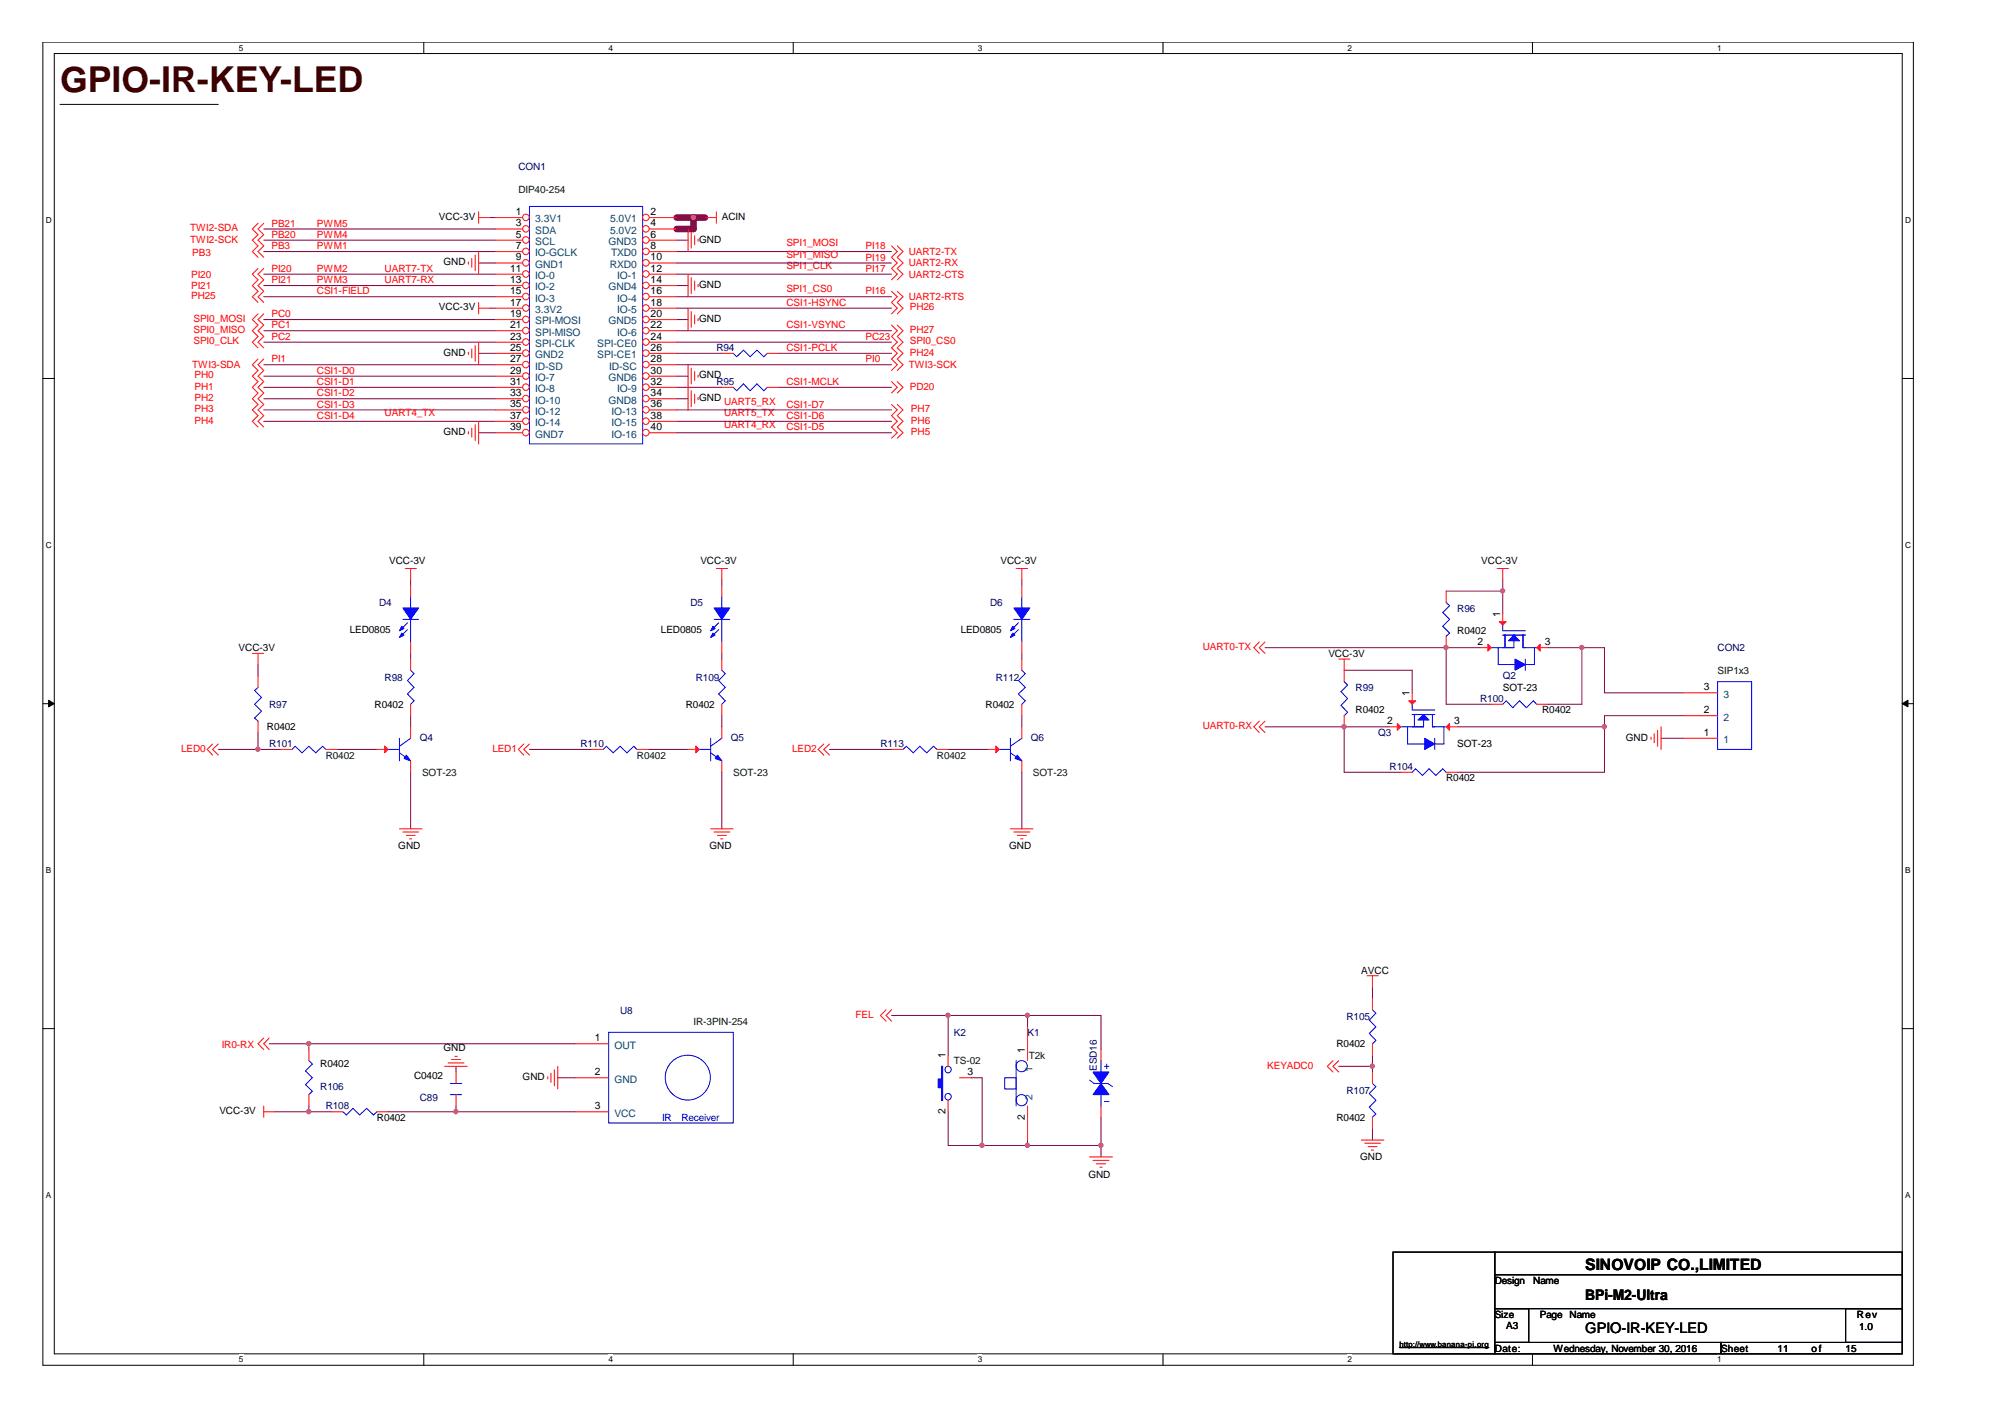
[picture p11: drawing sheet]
<svg xmlns="http://www.w3.org/2000/svg" width="297mm" height="210mm" viewBox="0 0 297 210" stroke-linecap="round" stroke-linejoin="round" font-family="sans-serif">
<path d="M6.3 6.2h277.2v196h-277.2zM8 7.9h273.8v192.6h-273.8z" fill="none" stroke="#000" stroke-width=".15"/>
<g fill="#fff">
<path d="M35.4 6.4h.6v1.4h-.6z"/>
<path d="M35.4 200.7h.6v1.4h-.6z"/>
</g>
<path d="M62.8 6.2v1.7M62.8 200.5v1.7" fill="none" stroke="#000" stroke-width=".15"/>
<g fill="#fff">
<path d="M90.1 6.4h.7v1.4h-.7z"/>
<path d="M90.1 200.7h.7v1.4h-.7z"/>
</g>
<path d="M117.5 6.2v1.7M117.5 200.5v1.7" fill="none" stroke="#000" stroke-width=".15"/>
<g fill="#fff">
<path d="M144.9 6.4h.6v1.4h-.6z"/>
<path d="M144.9 200.7h.6v1.4h-.6z"/>
</g>
<path d="M172.3 6.2v1.7M172.3 200.5v1.7" fill="none" stroke="#000" stroke-width=".15"/>
<g fill="#fff">
<path d="M199.6 6.4h.7v1.4h-.7z"/>
<path d="M199.6 200.7h.7v1.4h-.7z"/>
</g>
<path d="M227 6.2v1.7M227 200.5v1.7" fill="none" stroke="#000" stroke-width=".15"/>
<g fill="#fff">
<path d="M254.4 6.4h.6v1.4h-.6z"/>
<path d="M254.4 200.7h.6v1.4h-.6z"/>
<path d="M6.8 31.9h.8v1.4h-.8z"/>
<path d="M282.2 31.9h.9v1.4h-.9z"/>
<path d="M6.8 80.1h.8v1.4h-.8z"/>
<path d="M282.2 80.1h.9v1.4h-.9z"/>
</g>
<path d="M6.3 56.1h1.7M281.8 56.1h1.7" fill="none" stroke="#000" stroke-width=".15"/>
<g fill="#fff">
<path d="M6.8 128.2h.7v1.4h-.7z"/>
<path d="M282.2 128.2h.8v1.4h-.8z"/>
</g>
<path d="M6.3 104.2h1.7M281.8 104.2h1.7" fill="none" stroke="#000" stroke-width=".15"/>
<g fill="#000" stroke="#000" stroke-width=".15">
<path d="M7.2 103.7l.8 .5-.8 .5z" fill-rule="evenodd"/>
<path d="M281.8 104.2l.9-.5v1z" fill-rule="evenodd"/>
</g>
<g fill="#fff">
<path d="M6.8 176.4h.7v1.4h-.7z"/>
<path d="M282.2 176.4h.8v1.4h-.8z"/>
</g>
<path d="M8.9 15.5h23.4M6.3 152.4h1.7M281.8 152.4h1.7M206.4 185.5h15v15h-15zM221.4 185.5h60.4v3.3h-60.4zM221.4 188.8h60.4v5.1h-60.4zM221.4 193.9h5.1v5h-5.1zM221.4 198.9h33.6v1.6h-33.6zM255 198.9h26.8v1.6h-26.8zM273.4 193.9h8.4v5h-8.4z" fill="none" stroke="#000" stroke-width=".15"/>
<g fill="none" stroke="#800040" stroke-width=".15">
<path d="M39.1 35.6h34.3M39.1 33.9h34.3M39.1 37.3h34.3M70.9 39h2.5M72.6 32.2h.8M100.2 39h31.9M100.2 35.6h1.7M100.2 37.3h31.9M39.1 59.1h34.3M39.1 55.7h34.3M39.1 47.3h34.3M39.1 42.3h34.3"/>
<path d="M39.1 49h34.3M39.1 50.7h34.3M39.1 44h34.3M39.1 40.6h34.3M39.1 57.4h34.3M39.1 54h34.3M70.9 52.3h2.5M72.6 45.6h.8M100.2 45.6h31.9M100.2 52.3h6.7M100.2 59.1h1.7M100.2 55.7h1.7"/>
<path d="M100.2 47.3h1.7M100.2 42.3h1.7M100.2 49h31.9M100.2 50.7h31.9M100.2 44h31.9M100.2 40.6h31.9M100.2 57.4h6.7M100.2 54h31.9M115.3 52.3h16.8M115.3 57.4h16.8M39.1 60.7h34.3M39.1 62.4h34.3"/>
<path d="M70.9 64.1h2.5M100.2 64.1h31.9M100.2 60.7h31.9M100.2 62.4h31.9M38.2 98.4v1.7M60.8 85.9v.8M60.8 96.8v.8M106.9 85.9v.8M106.9 96.8v.8M151.4 85.9v.8M151.4 96.8v.8M187.4 95.9h31.9"/>
<path d="M199.1 99.3h10.1v3.3M214.2 95.9v8.4h6.7M214.2 87.6h8.4M222.6 85.9v5M229.3 95.9h8.4v6.7h11.7M234.4 95.9v8.4h-5.1M32.3 111h9.3M38.2 108.5v2.5M50 111h5.8M60.8 106v1.7M60.8 114.4v8.4M78.4 111h9.3"/>
<path d="M96.1 111h5.8M106.9 106v1.7M106.9 114.4v8.4M122.9 111h9.2M140.5 111h5.8M151.4 106v1.7M151.4 114.4v8.4M187.4 107.7h18.5M199.1 107.7v6.7h8.4M215.9 107.7h21.8M246.1 109.4h3.3M249.4 106h-11.7v8.4h-21.8"/>
<path d="M39.9 154.6h45.3M45.8 154.6v.9M67.6 158v.8M82.6 159.7h2.6M132.1 150.4h31v5.1M140.5 150.4v5.9M143.8 159.7h1.7v10M152.2 150.4v1.7M198.3 158h5M203.3 146.2v1.7M203.3 156.3v2.5M40.7 164.7h8.4"/>
<path d="M45.8 163.8v.9M57.5 164.7h27.7M67.6 163.8v.9M140.5 164.7v5h22.6M152.2 168.9v.8M163.1 165.5v5.9M203.3 167.2v1.7"/>
</g>
<g fill="#f0f" stroke="#f0f" stroke-width=".15">
<circle cx="38.2" cy="111" r=".32"/>
<circle cx="45.7" cy="154.6" r=".32"/>
<circle cx="45.7" cy="164.7" r=".32"/>
<circle cx="67.5" cy="164.7" r=".32"/>
<circle cx="234.3" cy="95.9" r=".32"/>
<circle cx="214.2" cy="95.9" r=".32"/>
<circle cx="237.7" cy="107.6" r=".32"/>
<circle cx="199.1" cy="107.6" r=".32"/>
<circle cx="222.6" cy="87.5" r=".32"/>
<circle cx="163.1" cy="169.7" r=".32"/>
<circle cx="152.2" cy="150.4" r=".32"/>
<circle cx="140.4" cy="150.4" r=".32"/>
<circle cx="152.2" cy="169.7" r=".32"/>
<circle cx="145.5" cy="169.7" r=".32"/>
<circle cx="102.7" cy="32.2" r=".32"/>
<circle cx="203.3" cy="157.9" r=".32"/>
</g>
<path d="M100.2 32.2h4.2M102.7 32.2v1.7h-2.5" fill="none" stroke="#800040" stroke-width=".97"/>
<g fill="none" stroke="#f00" stroke-width=".15">
<path d="M38.2 33.1l-.8 .8 .8 .9-.8 .8 .8 .8-.8 .9 .8 .8M38.2 39.8l-.8 .8 .8 .9-.8 .8 .8 .9-.8 .8 .8 .8M39.1 33.1l-.9 .8 .9 .9-.9 .8 .9 .8-.9 .9 .9 .8M39.1 39.8l-.9 .8 .9 .9-.9 .8 .9 .9-.9 .8 .9 .8M69.4 38.8v.3M69.9 38.3v1.3M70.4 37.8v2.3M70.9 31.4v1.7M70.9 37.3v3.3M70.9 32.2h1.7M101.9 33.9v3.4M102.4 34.4v2.4"/>
<path d="M102.9 34.9v1.4M103.4 35.4v.3M104.4 32.2h1.7M106.1 31.4v1.7M132.1 36.4l.8 .9-.8 .8 .8 .9-.8 .8 .8 .8-.8 .9M132.9 36.4l.9 .9-.9 .8 .9 .9-.9 .8 .9 .8-.9 .9M38.2 46.5l-.8 .8 .8 .8-.8 .9 .8 .8-.8 .9 .8 .8M38.2 53.2l-.8 .8 .8 .9-.8 .8 .8 .8-.8 .9 .8 .8-.8 .9 .8 .8-.8 .8 .8 .9-.8 .8 .8 .9M39.1 46.5l-.9 .8 .9 .8-.9 .9 .9 .8-.9 .9 .9 .8M39.1 53.2l-.9 .8 .9 .9-.9 .8 .9 .8-.9 .9 .9 .8-.9 .9 .9 .8-.9 .8 .9 .9-.9 .8 .9 .9M69.4 52.2v.3M69.9 51.7v1.3"/>
<path d="M70.4 51.2v2.3M70.9 44.8v1.7M70.9 50.7v3.3M70.9 45.6h1.7M101.9 40.6v3.4M101.9 45.6v3.4M101.9 54v6.7M102.4 41.1v2.4M102.4 46.2v2.3M102.4 54.5v2.4M102.4 57.9v2.4M102.9 41.6v1.4"/>
<path d="M102.9 46.7v1.3M102.9 55v1.4M102.9 58.4v1.3M103.4 42.1v.4M103.4 47.2v.3M103.4 55.6v.3M103.4 58.9v.3M106.9 52.3h1.7M113.7 52.3h1.6M132.1 48.1l.8 .9-.8 .8 .8 .9-.8 .8 .8 .8-.8 .9 .8 .8-.8 .9M132.1 43.2l.8 .8-.8 .8 .8 .8-.8 .9M132.1 59.9l.8 .8-.8 .9 .8 .8-.8 .9 .8 .8-.8 .8"/>
<path d="M132.1 56.5l.8 .9-.8 .8M132.9 48.1l.9 .9-.9 .8 .9 .9-.9 .8 .9 .8-.9 .9 .9 .8-.9 .9M132.9 43.2l.9 .8-.9 .8 .9 .8-.9 .9M132.9 59.9l.9 .8-.9 .9 .9 .8-.9 .9 .9 .8-.9 .8M132.9 56.5l.9 .9-.9 .8M69.4 63.9v.4M69.9 63.4v1.3M70.4 62.9v2.3M70.9 62.4v3.4M37.4 96.8h1.7M38.2 96.8v1.6M60 84.2h1.7"/>
<path d="M60.8 84.2v1.7M106.1 84.2h1.7M106.9 84.2v1.7M106.9 86.7v1.7M106.9 95.1v1.7M106.9 97.6v1.7M150.5 84.2h1.7M151.4 84.2v1.7M151.4 86.7v1.7M151.4 95.1v1.7M151.4 97.6v1.7M186.6 95.1l-.8 .8 .8 .9"/>
<path d="M187.4 95.1l-.8 .8 .8 .9M198.3 97.6h1.7M199.1 97.6v1.7M214.2 87.6v1.7M214.2 94.2v1.7M219.3 95.9h1.6M221.8 84.2h1.7M222.6 84.2v1.7M222.6 90.9v1.7M227.7 95.9h1.6M31.5 110.2l-.8 .8 .8 .9M32.3 110.2l-.8 .8 .8 .9"/>
<path d="M38.2 100.1v1.7M38.2 106.8v1.7M77.6 110.2l-.8 .8 .8 .9M78.4 110.2l-.8 .8 .8 .9M106.9 104.3v1.7M122 110.2l-.8 .8 .8 .9M122.9 110.2l-.9 .8 .9 .9M151.4 104.3v1.7M186.6 106.8l-.8 .9 .8 .8M187.4 106.8l-.8 .9 .8 .8M205.9 107.7h1.6M209.2 102.6v1.7"/>
<path d="M214.2 107.7h1.7M244.6 109.2v.3M245.1 108.7v1.3M245.6 108.2v2.3M246.1 107.7v3.3M249.4 109.4h5.1M249.4 106h5.1M249.4 102.6h5.1M59.2 122.8h3.3M59.7 123.2h2.3M60.2 123.8h1.3M60.7 124.3h.3"/>
<path d="M105.3 122.8h3.3M105.8 123.2h2.3M106.3 123.8h1.3M106.8 124.3h.3M149.7 122.8h3.3M150.2 123.2h2.4M150.7 123.8h1.4M151.2 124.3h.4M39.1 153.8l-.9 .8 .9 .9M39.9 153.8l-.8 .8 .8 .9M65.9 158h3.3M66.4 157.5h2.3"/>
<path d="M66.9 156.9h1.3M67.4 156.5h.3M67.6 158.8v1.7M81.2 159.5v.3M81.6 159v1.3M82.1 158.5v2.3M82.6 158v3.3M131.3 149.6l-.9 .8 .9 .9M132.1 149.6l-.8 .8 .8 .9M140.5 156.3v1.7M142.2 159.7h1.6M152.2 152.1v5"/>
<path d="M197.5 157.1l-.9 .9 .9 .8M198.3 157.1l-.8 .9 .8 .8M202.5 144.5h1.7M203.3 144.5v1.7M203.3 147.9v1.7M203.3 154.6v1.7M39.1 164.7h1.6M39.1 163.8v1.7M67.6 162.2v1.6M140.5 163v1.7M152.2 163.8v5.1M161.4 171.4h3.4"/>
<path d="M161.9 171.9h2.4M162.4 172.4h1.4M162.9 172.9h.4M201.7 168.9h3.3M202.2 169.3h2.3M202.7 169.9h1.3M203.2 170.4h.3"/>
</g>
<path d="M207.3 199.6h13.3" fill="none" stroke="#000" stroke-width=".18"/>
<g fill="#00f" stroke="#00f" stroke-width=".15">
<path d="M210.1 106.7l.8-.9 .8 .9z" fill-rule="evenodd"/>
<path d="M211.1 109.4l1.5 .8-1.5 .8z" fill-rule="evenodd"/>
<path d="M224.3 94.1l.8 .8h-1.6z" fill-rule="evenodd"/>
<path d="M224.5 97.6l1.5 .8-1.5 .9z" fill-rule="evenodd"/>
<path d="M105.8 90.1h2.3l-1.2 1.7z" fill-rule="evenodd"/>
<path d="M105.6 93.8l.4 .3-.7 .3z" fill-rule="evenodd"/>
<path d="M105.6 92.8l.4 .3-.7 .3z" fill-rule="evenodd"/>
<path d="M139.5 158h.2v5h-.2v-1.9h-.5v-1.3h.5z" fill-rule="evenodd"/>
<path d="M150.2 90.1h2.4l-1.2 1.7z" fill-rule="evenodd"/>
<path d="M150 93.8l.4 .3-.7 .3z" fill-rule="evenodd"/>
<path d="M150 92.8l.4 .3-.7 .3z" fill-rule="evenodd"/>
</g>
<g fill="none" stroke="#00f" stroke-width=".15">
<path d="M78.4 30.6h16.8v35.2h-16.8zM108.6 52.3l.5 .5 1.1-.9 .9 .9 1-.9 1.1 .9 .5-.5M105.8 91.8h2.3M106.5 92.3l-1 1M106.5 93.3l-1 .9M106.9 88.4v1.7M106.9 91.8v3.3M106.9 99.3l.5 .5-.9 1 .9 1-.9 1 .9 1-.5 .5M150.2 91.8h2.4M150.9 92.3l-1 1M150.9 93.3l-1 .9M151.4 88.4v1.7"/>
<path d="M151.4 91.8v3.3M151.4 99.3l.5 .5-1 1 1 1-1 1 1 1-.5 .5M214.2 89.3l.6 .4-1.1 1 1.1 1.1-1.1 1 1.1 1-.6 .4M222 95.9v2.5h2.5M222.6 94.1h3.4M222.6 92.6v.8h3.4M223 94.1v1.8M224.3 94.9v1h-3.4M225.6 94.1v1.8h2.1M226 97.6v1.7M227.3 95.9v2.5h-1.3M38.2 101.8l-.5 .5 1 1-1 1 1 1-1 1.1 .5 .4"/>
<path d="M208.5 107.7v2.5h2.6M209.2 105.8h3.4M209.2 104.3v.9h3.4M209.5 105.8v1.9M210.9 106.7v1h-3.4M212.2 105.8v1.9h2M212.6 109.4v1.6M213.9 107.7v2.5h-1.3M254.5 101h5v10h-5zM139.5 158h.2M148.8 159.7h1.7v1.6h-1.7zM150.5 157.1v6.7"/>
<path d="M203.3 149.6l.5 .5-.9 1 .9 1-.9 1 .9 1-.5 .5M66.7 160.5h1.7M66.7 162.2h1.7M139.5 163h.2"/>
<circle cx="140.4" cy="158.4" r=".48"/>
<circle cx="151.4" cy="157.9" r=".83"/>
<circle cx="140.4" cy="162.5" r=".48"/>
<circle cx="151.4" cy="163" r=".83"/>
</g>
<g fill="#f00" stroke="#f00" stroke-width=".15">
<path d="M208.7 103.8h1l-.5 .5z" fill-rule="evenodd"/>
<path d="M214.2 107.7l.6-.5v1z" fill-rule="evenodd"/>
<path d="M207 107.2l.5 .5-.5 .5z" fill-rule="evenodd"/>
<path d="M222.1 92.1h1l-.5 .5z" fill-rule="evenodd"/>
<path d="M227.7 95.9l.5-.5v1z" fill-rule="evenodd"/>
<path d="M220.4 95.4l.5 .5-.5 .5z" fill-rule="evenodd"/>
</g>
<circle cx="77.9" cy="32.2" r=".49" fill="#fff" stroke="#f00" stroke-width=".15"/>
<path d="M73.4 32.2h4" fill="none" stroke="#f00" stroke-width=".15"/>
<circle cx="77.9" cy="33.9" r=".49" fill="#fff" stroke="#f00" stroke-width=".15"/>
<path d="M73.4 33.9h4" fill="none" stroke="#f00" stroke-width=".15"/>
<circle cx="77.9" cy="35.5" r=".49" fill="#fff" stroke="#f00" stroke-width=".15"/>
<path d="M73.4 35.6h4" fill="none" stroke="#f00" stroke-width=".15"/>
<circle cx="77.9" cy="37.2" r=".49" fill="#fff" stroke="#f00" stroke-width=".15"/>
<path d="M73.4 37.3h4" fill="none" stroke="#f00" stroke-width=".15"/>
<circle cx="77.9" cy="38.9" r=".49" fill="#fff" stroke="#f00" stroke-width=".15"/>
<path d="M73.4 39h4" fill="none" stroke="#f00" stroke-width=".15"/>
<circle cx="77.9" cy="40.6" r=".49" fill="#fff" stroke="#f00" stroke-width=".15"/>
<path d="M73.4 40.6h4" fill="none" stroke="#f00" stroke-width=".15"/>
<circle cx="77.9" cy="42.3" r=".49" fill="#fff" stroke="#f00" stroke-width=".15"/>
<path d="M73.4 42.3h4" fill="none" stroke="#f00" stroke-width=".15"/>
<circle cx="95.7" cy="32.2" r=".49" fill="#fff" stroke="#f00" stroke-width=".15"/>
<path d="M96.2 32.2h4" fill="none" stroke="#f00" stroke-width=".15"/>
<circle cx="95.7" cy="33.9" r=".49" fill="#fff" stroke="#f00" stroke-width=".15"/>
<path d="M96.2 33.9h4" fill="none" stroke="#f00" stroke-width=".15"/>
<circle cx="95.7" cy="35.5" r=".49" fill="#fff" stroke="#f00" stroke-width=".15"/>
<path d="M96.2 35.6h4" fill="none" stroke="#f00" stroke-width=".15"/>
<circle cx="95.7" cy="37.2" r=".49" fill="#fff" stroke="#f00" stroke-width=".15"/>
<path d="M96.2 37.3h4" fill="none" stroke="#f00" stroke-width=".15"/>
<circle cx="95.7" cy="38.9" r=".49" fill="#fff" stroke="#f00" stroke-width=".15"/>
<path d="M96.2 39h4" fill="none" stroke="#f00" stroke-width=".15"/>
<circle cx="95.7" cy="40.6" r=".49" fill="#fff" stroke="#f00" stroke-width=".15"/>
<path d="M96.2 40.6h4" fill="none" stroke="#f00" stroke-width=".15"/>
<circle cx="95.7" cy="42.3" r=".49" fill="#fff" stroke="#f00" stroke-width=".15"/>
<path d="M96.2 42.3h4" fill="none" stroke="#f00" stroke-width=".15"/>
<circle cx="77.9" cy="43.9" r=".49" fill="#fff" stroke="#f00" stroke-width=".15"/>
<path d="M73.4 44h4" fill="none" stroke="#f00" stroke-width=".15"/>
<circle cx="77.9" cy="45.6" r=".49" fill="#fff" stroke="#f00" stroke-width=".15"/>
<path d="M73.4 45.6h4" fill="none" stroke="#f00" stroke-width=".15"/>
<circle cx="77.9" cy="47.3" r=".49" fill="#fff" stroke="#f00" stroke-width=".15"/>
<path d="M73.4 47.3h4" fill="none" stroke="#f00" stroke-width=".15"/>
<circle cx="77.9" cy="49" r=".49" fill="#fff" stroke="#f00" stroke-width=".15"/>
<path d="M73.4 49h4" fill="none" stroke="#f00" stroke-width=".15"/>
<circle cx="77.9" cy="50.7" r=".49" fill="#fff" stroke="#f00" stroke-width=".15"/>
<path d="M73.4 50.7h4" fill="none" stroke="#f00" stroke-width=".15"/>
<circle cx="77.9" cy="52.3" r=".49" fill="#fff" stroke="#f00" stroke-width=".15"/>
<path d="M73.4 52.3h4" fill="none" stroke="#f00" stroke-width=".15"/>
<circle cx="95.7" cy="43.9" r=".49" fill="#fff" stroke="#f00" stroke-width=".15"/>
<path d="M96.2 44h4" fill="none" stroke="#f00" stroke-width=".15"/>
<circle cx="95.7" cy="45.6" r=".49" fill="#fff" stroke="#f00" stroke-width=".15"/>
<path d="M96.2 45.6h4" fill="none" stroke="#f00" stroke-width=".15"/>
<circle cx="95.7" cy="47.3" r=".49" fill="#fff" stroke="#f00" stroke-width=".15"/>
<path d="M96.2 47.3h4" fill="none" stroke="#f00" stroke-width=".15"/>
<circle cx="95.7" cy="49" r=".49" fill="#fff" stroke="#f00" stroke-width=".15"/>
<path d="M96.2 49h4" fill="none" stroke="#f00" stroke-width=".15"/>
<circle cx="95.7" cy="50.7" r=".49" fill="#fff" stroke="#f00" stroke-width=".15"/>
<path d="M96.2 50.7h4" fill="none" stroke="#f00" stroke-width=".15"/>
<circle cx="95.7" cy="52.3" r=".49" fill="#fff" stroke="#f00" stroke-width=".15"/>
<path d="M96.2 52.3h4" fill="none" stroke="#f00" stroke-width=".15"/>
<circle cx="77.9" cy="54" r=".49" fill="#fff" stroke="#f00" stroke-width=".15"/>
<path d="M73.4 54h4" fill="none" stroke="#f00" stroke-width=".15"/>
<circle cx="77.9" cy="55.7" r=".49" fill="#fff" stroke="#f00" stroke-width=".15"/>
<path d="M73.4 55.7h4" fill="none" stroke="#f00" stroke-width=".15"/>
<circle cx="77.9" cy="57.3" r=".49" fill="#fff" stroke="#f00" stroke-width=".15"/>
<path d="M73.4 57.4h4" fill="none" stroke="#f00" stroke-width=".15"/>
<circle cx="77.9" cy="59" r=".49" fill="#fff" stroke="#f00" stroke-width=".15"/>
<path d="M73.4 59.1h4" fill="none" stroke="#f00" stroke-width=".15"/>
<circle cx="77.9" cy="60.7" r=".49" fill="#fff" stroke="#f00" stroke-width=".15"/>
<path d="M73.4 60.7h4" fill="none" stroke="#f00" stroke-width=".15"/>
<circle cx="77.9" cy="62.4" r=".49" fill="#fff" stroke="#f00" stroke-width=".15"/>
<path d="M73.4 62.4h4" fill="none" stroke="#f00" stroke-width=".15"/>
<circle cx="77.9" cy="64.1" r=".49" fill="#fff" stroke="#f00" stroke-width=".15"/>
<path d="M73.4 64.1h4" fill="none" stroke="#f00" stroke-width=".15"/>
<circle cx="95.7" cy="54" r=".49" fill="#fff" stroke="#f00" stroke-width=".15"/>
<path d="M96.2 54h4" fill="none" stroke="#f00" stroke-width=".15"/>
<circle cx="95.7" cy="55.7" r=".49" fill="#fff" stroke="#f00" stroke-width=".15"/>
<path d="M96.2 55.7h4" fill="none" stroke="#f00" stroke-width=".15"/>
<circle cx="95.7" cy="57.3" r=".49" fill="#fff" stroke="#f00" stroke-width=".15"/>
<path d="M96.2 57.4h4" fill="none" stroke="#f00" stroke-width=".15"/>
<circle cx="95.7" cy="59" r=".49" fill="#fff" stroke="#f00" stroke-width=".15"/>
<path d="M96.2 59.1h4" fill="none" stroke="#f00" stroke-width=".15"/>
<circle cx="95.7" cy="60.7" r=".49" fill="#fff" stroke="#f00" stroke-width=".15"/>
<path d="M96.2 60.7h4" fill="none" stroke="#f00" stroke-width=".15"/>
<circle cx="95.7" cy="62.4" r=".49" fill="#fff" stroke="#f00" stroke-width=".15"/>
<path d="M96.2 62.4h4" fill="none" stroke="#f00" stroke-width=".15"/>
<circle cx="95.7" cy="64.1" r=".49" fill="#fff" stroke="#f00" stroke-width=".15"/>
<g fill="none" stroke="#f00" stroke-width=".15">
<path d="M106.9 57.4h1.7M113.7 57.4h1.6M96.2 64.1h4M60.8 86.7v1.7M60.8 95.1v1.7M60.8 97.6v1.7M199.1 99.3v1.7M41.6 111h1.7M48.3 111h1.7M55.8 111h1.7M60.8 104.3v1.7M60.8 107.7v1.7"/>
<path d="M60.8 112.7v1.7M87.7 111h1.7M94.4 111h1.7M101.9 111h1.7M106.9 107.7v1.7M106.9 112.7v1.7M132.1 111h1.7M138.8 111h1.7M146.3 111h1.7M151.4 107.7v1.7M151.4 112.7v1.7M199.1 106v1.7"/>
<path d="M207.5 114.4h1.7M214.2 114.4h1.7M220.9 104.3h1.7M227.7 104.3h1.6M45.8 155.5v1.6M85.2 154.6h5M85.2 159.7h5M163.1 155.5v1.6M203.3 158.8v1.7M45.8 162.2v1.6M49.1 164.7h1.7M55.8 164.7h1.7"/>
<path d="M85.2 164.7h5M163.1 163.8v1.7M203.3 165.5v1.7"/>
</g>
<g fill="none" stroke="#00f" stroke-width=".15">
<path d="M108.6 57.4l.5 .5 1.1-1 .9 1 1-1 1.1 1 .5-.5M59.7 91.8h2.3M60.4 92.3l-1 1M60.4 93.3l-1 .9M60.8 99.3l.5 .5-.9 1 .9 1-.9 1 .9 1-.5 .5M60.8 88.4v1.7M60.8 91.8v3.3M43.3 111l.4-.5 1 1 1.1-1 1 1 1-1 .5 .5M57.5 111h1.7M59.2 111.5l1.6 1.2M59.2 109.4v3.3M60.8 109.4l-1.6 1.1"/>
<path d="M89.4 111l.4-.5 1 1 1.1-1 1 1 1-1 .5 .5M103.6 111h1.7M105.3 111.5l1.6 1.2M105.3 109.4v3.3M106.9 109.4l-1.6 1.1M133.8 111l.5-.5 1 1 1-1 1 1 1-1 .5 .5M148 111h1.7M149.7 111.5l1.7 1.2M149.7 109.4v3.3M151.4 109.4l-1.7 1.1M199.1 101l.5 .5-.9 1 .9 1-.9 1 .9 1-.5 .5M209.2 114.4l.5-.5 1 1 1-1 1 1 1-1 .5 .5"/>
<path d="M222.6 104.3l.5-.5 1 1 1-1 1 1 1.1-1 .5 .5M45.8 157.1l.5 .5-1 1 1 1.1-1 1 1 .9-.5 .6M90.2 152.9h18.4v13.4h-18.4zM161.4 160l.7 .5h2l.7 .5M162.3 159h1.7M163.1 157.1v1.7M163.6 158h.7M164 157.6v.7M50.8 164.7l.5 .5 1-1 1 1 1-1 1 1 .5-.5M163.1 162.2v1.6M163.6 163.2h.7M203.3 160.5l.5 .5-.9 1 .9 1-.9 1 .9 1-.5 .5"/>
<circle cx="101.9" cy="159.6" r="3.3"/>
</g>
<g fill="#00f" stroke="#00f" stroke-width=".15">
<path d="M59.7 90.1h2.3l-1.2 1.7z" fill-rule="evenodd"/>
<path d="M59.5 93.8l.4 .3-.7 .3z" fill-rule="evenodd"/>
<path d="M59.5 92.8l.4 .3-.7 .3z" fill-rule="evenodd"/>
<path d="M60.2 111.9l.6 .8-.9-.3z" fill-rule="evenodd"/>
<path d="M106.3 111.9l.6 .8-.9-.3z" fill-rule="evenodd"/>
<path d="M161.9 158.8h2.4l-1.2 1.7z" fill-rule="evenodd"/>
<path d="M163.1 160.5l1.2 1.7h-2.4z" fill-rule="evenodd"/>
<path d="M150.7 111.9l.7 .8-1-.3z" fill-rule="evenodd"/>
</g>
<g fill="#f00" stroke="#f00" stroke-width=".15">
<path d="M57 110.5l.5 .5-.5 .5z" fill-rule="evenodd"/>
<path d="M103.1 110.5l.5 .5-.5 .5z" fill-rule="evenodd"/>
<path d="M147.5 110.5l.5 .5-.5 .5z" fill-rule="evenodd"/>
</g>
<g fill="#f0f" stroke="#f0f" stroke-width=".15">
<circle cx="38.2" cy="111" r=".32"/>
<circle cx="45.7" cy="154.6" r=".32"/>
<circle cx="45.7" cy="164.7" r=".32"/>
<circle cx="67.5" cy="164.7" r=".32"/>
<circle cx="234.3" cy="95.9" r=".32"/>
<circle cx="214.2" cy="95.9" r=".32"/>
<circle cx="237.7" cy="107.6" r=".32"/>
<circle cx="199.1" cy="107.6" r=".32"/>
<circle cx="222.6" cy="87.5" r=".32"/>
<circle cx="163.1" cy="169.7" r=".32"/>
<circle cx="152.2" cy="150.4" r=".32"/>
<circle cx="140.4" cy="150.4" r=".32"/>
<circle cx="152.2" cy="169.7" r=".32"/>
<circle cx="145.5" cy="169.7" r=".32"/>
<circle cx="102.7" cy="32.2" r=".32"/>
<circle cx="203.3" cy="157.9" r=".32"/>
</g>
<text font-size="5.3" fill="#400000" x="8.9" y="13.7">GPIO-IR-KEY-LED</text>
<text font-size="2.3" x="234.9" y="188.1">SINOVOIP CO.,LIMITED</text>
<g font-size="2.2">
<text x="234.9" y="197.5">GPIO-IR-KEY-LED</text>
<text x="234.9" y="192.5">BPi-M2-Ultra</text>
</g>
<g font-size="1.5" fill="#000080">
<text x="76.8" y="25.2">CON1</text>
<text x="106.1" y="52">R94</text>
<text x="106.1" y="57.1">R95</text>
<text x="56.2" y="89.8">D4</text>
<text x="102.3" y="89.8">D5</text>
<text x="146.7" y="89.8">D6</text>
<text x="215.9" y="90.6">R96</text>
<text x="57" y="100.8">R98</text>
<text x="103.1" y="100.8">R109</text>
<text x="147.5" y="100.8">R112</text>
<text x="222.6" y="100.6">Q2</text>
<text x="254.5" y="96.4">CON2</text>
<text x="39.9" y="104.8">R97</text>
<text x="200.8" y="102.3">R99</text>
<text x="219.3" y="104">R100</text>
<text x="39.9" y="110.7">R101</text>
<text x="62.2" y="109.7">Q4</text>
<text x="86" y="110.7">R110</text>
<text x="108.3" y="109.7">Q5</text>
<text x="130.4" y="110.7">R113</text>
<text x="152.7" y="109.7">Q6</text>
<text x="204.2" y="109">Q3</text>
<text x="205.9" y="114.1">R104</text>
<text x="91.9" y="150.3">U8</text>
<text x="141.3" y="153.5">K2</text>
<text x="152.2" y="153.5">K1</text>
<text x="199.5" y="151.1">R105</text>
<text x="47.5" y="161.5">R106</text>
<text x="162.5" y="158.6" transform="rotate(-90 162.5 158.6)">ESD16</text>
<text x="48.3" y="164.4">R108</text>
<text x="62.2" y="163.2">C89</text>
<text x="199.5" y="162">R107</text>
</g>
<g font-size="1.5" fill="#004000">
<text x="76.8" y="28.5">DIP40-254</text>
<text x="254.5" y="99.8">SIP1x3</text>
<text x="48.3" y="112.4">R0402</text>
<text x="94.4" y="112.4">R0402</text>
<text x="138.8" y="112.4">R0402</text>
<text x="62.5" y="114.9">SOT-23</text>
<text x="108.6" y="114.9">SOT-23</text>
<text x="153" y="114.9">SOT-23</text>
<text x="102.7" y="151.8">IR-3PIN-254</text>
<text x="141.3" y="157.7">TS-02</text>
<text x="152.4" y="156.8">T2k</text>
</g>
<g font-size="1.5" fill="#f00">
<text x="28.2" y="36">TWI2-SCK</text>
<text x="28.2" y="34.3">TWI2-SDA</text>
<text x="40.2" y="33.6">PB21</text>
<text x="40.2" y="35.2">PB20</text>
<text x="46.9" y="33.6">PWM5</text>
<text x="46.9" y="35.2">PWM4</text>
<text x="28.3" y="41.1">PI20</text>
<text x="28.5" y="37.9">PB3</text>
<text x="40.2" y="36.9">PB3</text>
<text x="40.2" y="42">PI21</text>
<text x="40.2" y="40.3">PI20</text>
<text x="46.9" y="36.9">PWM1</text>
<text x="46.9" y="42">PWM3</text>
<text x="46.9" y="40.3">PWM2</text>
<text x="57" y="42">UART7-RX</text>
<text x="57" y="40.3">UART7-TX</text>
<text x="116.5" y="39.8">SPI1_CLK</text>
<text x="116.5" y="36.5">SPI1_MOSI</text>
<text x="116.5" y="38.2">SPI1_MISO</text>
<text x="128.2" y="40.3">PI17</text>
<text x="128.2" y="36.9">PI18</text>
<text x="128.2" y="38.6">PI19</text>
<text x="134.6" y="41.1">UART2-CTS</text>
<text x="134.6" y="37.8">UART2-TX</text>
<text x="134.6" y="39.5">UART2-RX</text>
<text x="28.3" y="44.3">PH25</text>
<text x="28.3" y="42.8">PI21</text>
<text x="28.7" y="47.7">SPI0_MOSI</text>
<text x="40.2" y="47">PC0</text>
<text x="46.9" y="43.6">CSI1-FIELD</text>
<text x="116.5" y="43.2">SPI1_CS0</text>
<text x="116.5" y="45.3">CSI1-HSYNC</text>
<text x="128.2" y="43.6">PI16</text>
<text x="134.6" y="44.5">UART2-RTS</text>
<text x="134.8" y="46">PH26</text>
<text x="28.7" y="49.3">SPI0_MISO</text>
<text x="28.7" y="51">SPI0_CLK</text>
<text x="40.2" y="48.7">PC1</text>
<text x="40.2" y="50.3">PC2</text>
<text x="40.2" y="53.7">PI1</text>
<text x="116.5" y="48.7">CSI1-VSYNC</text>
<text x="116.5" y="52">CSI1-PCLK</text>
<text x="128.2" y="50.3">PC23</text>
<text x="128.2" y="53.7">PI0</text>
<text x="134.8" y="51">SPI0_CS0</text>
<text x="134.8" y="49.3">PH27</text>
<text x="134.8" y="52.7">PH24</text>
<text x="28.5" y="54.5">TWI3-SDA</text>
<text x="28.8" y="57.7">PH1</text>
<text x="28.8" y="59.4">PH2</text>
<text x="28.8" y="56.1">PH0</text>
<text x="46.9" y="57">CSI1-D1</text>
<text x="46.9" y="58.7">CSI1-D2</text>
<text x="46.9" y="55.4">CSI1-D0</text>
<text x="107.3" y="60">UART5_RX</text>
<text x="116.5" y="57">CSI1-MCLK</text>
<text x="134.6" y="54.5">TWI3-SCK</text>
<text x="134.8" y="57.7">PD20</text>
<text x="28.8" y="61.1">PH3</text>
<text x="28.8" y="62.8">PH4</text>
<text x="46.9" y="60.4">CSI1-D3</text>
<text x="46.9" y="62.1">CSI1-D4</text>
<text x="57" y="61.7">UART4_TX</text>
<text x="107.3" y="63.3">UART4_RX</text>
<text x="107.3" y="61.7">UART5_TX</text>
<text x="116.5" y="63.8">CSI1-D5</text>
<text x="116.5" y="62.1">CSI1-D6</text>
<text x="116.5" y="60.4">CSI1-D7</text>
<text x="135" y="64.4">PH5</text>
<text x="135" y="62.8">PH6</text>
<text x="135" y="61.1">PH7</text>
<text x="178.2" y="96.3">UART0-TX</text>
<text x="26.8" y="111.4">LED0</text>
<text x="72.9" y="111.4">LED1</text>
<text x="117.3" y="111.4">LED2</text>
<text x="178.2" y="108">UART0-RX</text>
<text x="32.9" y="155.3">IR0-RX</text>
<text x="126.7" y="150.8">FEL</text>
<text x="187.7" y="158.3">KEYADC0</text>
</g>
<g font-size="1.5">
<text x="65" y="32.6">VCC-3V</text>
<text x="76.4" y="31.8">1</text>
<text x="76.4" y="33.5">3</text>
<text x="76.4" y="35.2">5</text>
<text x="96.4" y="35.2">6</text>
<text x="96.4" y="31.8">2</text>
<text x="96.4" y="33.5">4</text>
<text x="103.6" y="36">GND</text>
<text x="106.9" y="32.6">ACIN</text>
<text x="65.7" y="39.3">GND</text>
<text x="75.6" y="40.2">11</text>
<text x="75.6" y="41.9">13</text>
<text x="76.4" y="36.9">7</text>
<text x="76.4" y="38.6">9</text>
<text x="96.4" y="36.9">8</text>
<text x="96.4" y="38.6">10</text>
<text x="96.4" y="41.9">14</text>
<text x="96.4" y="40.2">12</text>
<text x="65" y="46">VCC-3V</text>
<text x="75.6" y="43.6">15</text>
<text x="75.6" y="45.3">17</text>
<text x="75.6" y="47">19</text>
<text x="96.4" y="47">20</text>
<text x="96.4" y="43.6">16</text>
<text x="96.4" y="45.3">18</text>
<text x="103.6" y="47.7">GND</text>
<text x="103.6" y="42.6">GND</text>
<text x="65.7" y="52.7">GND</text>
<text x="75.6" y="48.6">21</text>
<text x="75.6" y="50.3">23</text>
<text x="75.6" y="52">25</text>
<text x="75.6" y="53.7">27</text>
<text x="96.4" y="50.3">24</text>
<text x="96.4" y="52">26</text>
<text x="96.4" y="53.7">28</text>
<text x="96.4" y="48.6">22</text>
<text x="75.6" y="55.3">29</text>
<text x="75.6" y="57">31</text>
<text x="75.6" y="58.7">33</text>
<text x="96.4" y="55.3">30</text>
<text x="96.4" y="58.7">34</text>
<text x="96.4" y="57">32</text>
<text x="103.6" y="59.4">GND</text>
<text x="103.6" y="56.1">GND</text>
<text x="65.7" y="64.4">GND</text>
<text x="75.6" y="60.3">35</text>
<text x="75.6" y="62">37</text>
<text x="75.6" y="63.7">39</text>
<text x="96.4" y="60.3">36</text>
<text x="96.4" y="62">38</text>
<text x="96.4" y="63.7">40</text>
<text x="57.7" y="83.5">VCC-3V</text>
<text x="103.8" y="83.5">VCC-3V</text>
<text x="148.2" y="83.5">VCC-3V</text>
<text x="219.5" y="83.5">VCC-3V</text>
<text x="51.8" y="93.8">LED0805</text>
<text x="97.9" y="93.8">LED0805</text>
<text x="142.3" y="93.8">LED0805</text>
<text x="215.9" y="94">R0402</text>
<text x="218.9" y="95.6">2</text>
<text x="222.2" y="91.4" transform="rotate(-90 222.2 91.4)">1</text>
<text x="228.9" y="95.6">3</text>
<text x="35.3" y="96.4">VCC-3V</text>
<text x="196.8" y="97.3">VCC-3V</text>
<text x="55.5" y="104.8">R0402</text>
<text x="101.6" y="104.8">R0402</text>
<text x="146" y="104.8">R0402</text>
<text x="200.8" y="105.7">R0402</text>
<text x="205.5" y="107.3">2</text>
<text x="208.8" y="103.1" transform="rotate(-90 208.8 103.1)">1</text>
<text x="215.4" y="107.3">3</text>
<text x="222.6" y="102.3">SOT-23</text>
<text x="228.5" y="105.7">R0402</text>
<text x="252.4" y="105.6">2</text>
<text x="252.4" y="102.2">3</text>
<text x="39.5" y="108.2">R0402</text>
<text x="215.9" y="110.7">SOT-23</text>
<text x="240.9" y="109.7">GND</text>
<text x="252.4" y="109">1</text>
<text x="214.2" y="115.8">R0402</text>
<text x="59" y="125.8">GND</text>
<text x="105.1" y="125.8">GND</text>
<text x="149.5" y="125.8">GND</text>
<text x="201.7" y="144.2">AVCC</text>
<text x="65.7" y="155.6">GND</text>
<text x="88.1" y="154.2">1</text>
<text x="151.8" y="155.9" transform="rotate(-90 151.8 155.9)">1</text>
<text x="198" y="155.1">R0402</text>
<text x="47.5" y="158.1">R0402</text>
<text x="61.3" y="159.8">C0402</text>
<text x="77.4" y="160">GND</text>
<text x="88.1" y="159.3">2</text>
<text x="140.1" y="156.8" transform="rotate(-90 140.1 156.8)">1</text>
<text x="143.3" y="159.3">3</text>
<text x="32.5" y="165">VCC-3V</text>
<text x="55.8" y="166">R0402</text>
<text x="88.1" y="164.3">3</text>
<text x="140.1" y="165" transform="rotate(-90 140.1 165)">2</text>
<text x="151.8" y="165.9" transform="rotate(-90 151.8 165.9)">2</text>
<text x="198" y="166">R0402</text>
<text x="201.5" y="171.9">GND</text>
<text x="161.2" y="174.4">GND</text>
<text x="221.4" y="190.2">Design</text>
<text x="227.2" y="190.2">Name</text>
<text x="221.4" y="195.2">Size</text>
<text x="223.1" y="196.9">A3</text>
<text x="228.1" y="195.2">Page</text>
<text x="232.5" y="195.2">Name</text>
<text x="275.1" y="195.2">Rev</text>
<text x="275.4" y="197">1.0</text>
<text x="221.4" y="200.2">Date:</text>
<text x="230.2" y="200.2">Wednesday, November 30, 2016</text>
<text x="255" y="200.2">Sheet</text>
<text x="263.4" y="200.2">11</text>
<text x="268.4" y="200.2">of</text>
<text x="273.4" y="200.2">15</text>
</g>
<g font-size="1.5" fill="#004080">
<text x="79.3" y="32.9">3.3V1</text>
<text x="79.3" y="34.6">SDA</text>
<text x="90.4" y="32.9">5.0V1</text>
<text x="90.4" y="34.6">5.0V2</text>
<text x="79.3" y="36.3">SCL</text>
<text x="79.3" y="38">IO-GCLK</text>
<text x="79.3" y="39.7">GND1</text>
<text x="79.3" y="41.3">IO-0</text>
<text x="90.1" y="36.3">GND3</text>
<text x="90.3" y="39.7">RXD0</text>
<text x="90.6" y="38">TXD0</text>
<text x="91.4" y="41.3">IO-1</text>
<text x="79.3" y="43">IO-2</text>
<text x="79.3" y="44.7">IO-3</text>
<text x="79.3" y="46.4">3.3V2</text>
<text x="90.1" y="43">GND4</text>
<text x="91.4" y="44.7">IO-4</text>
<text x="91.4" y="46.4">IO-5</text>
<text x="79.3" y="48.1">SPI-MOSI</text>
<text x="79.3" y="49.7">SPI-MISO</text>
<text x="79.3" y="51.4">SPI-CLK</text>
<text x="79.3" y="53.1">GND2</text>
<text x="88.5" y="51.4">SPI-CE0</text>
<text x="88.5" y="53.1">SPI-CE1</text>
<text x="90.1" y="48.1">GND5</text>
<text x="91.4" y="49.7">IO-6</text>
<text x="79.3" y="54.8">ID-SD</text>
<text x="79.3" y="56.4">IO-7</text>
<text x="79.3" y="58.1">IO-8</text>
<text x="79.3" y="59.8">IO-10</text>
<text x="90.1" y="56.4">GND6</text>
<text x="90.1" y="59.8">GND8</text>
<text x="90.3" y="54.8">ID-SC</text>
<text x="91.4" y="58.1">IO-9</text>
<text x="79.3" y="61.4">IO-12</text>
<text x="79.3" y="63.1">IO-14</text>
<text x="79.3" y="64.8">GND7</text>
<text x="90.6" y="61.4">IO-13</text>
<text x="90.6" y="63.1">IO-15</text>
<text x="90.6" y="64.8">IO-16</text>
<text x="255.3" y="106.7">2</text>
<text x="255.3" y="103.3">3</text>
<text x="255.3" y="110.1">1</text>
<text x="91" y="155.3">OUT</text>
<text x="91" y="160.4">GND</text>
<text x="153" y="158.8" transform="rotate(-90 153 158.8)">1</text>
<text x="91" y="165.4">VCC</text>
<text x="153" y="163" transform="rotate(-90 153 163)">2</text>
</g>
<g font-size="1.5" fill="#00f">
<text x="98.1" y="166">IR</text>
<text x="101" y="166">Receiver</text>
</g>
<g font-size="1.2">
<text x="35.4" y="7.5">5</text>
<text x="90.1" y="7.5">4</text>
<text x="144.9" y="7.5">3</text>
<text x="199.6" y="7.5">2</text>
<text x="254.4" y="7.5">1</text>
<text x="6.8" y="33.1">D</text>
<text x="282.2" y="33.1">D</text>
<text x="6.8" y="81.2">C</text>
<text x="282.2" y="81.2">C</text>
<text x="6.8" y="129.4">B</text>
<text x="282.2" y="129.4">B</text>
<text x="6.8" y="177.5">A</text>
<text x="282.2" y="177.5">A</text>
<text x="35.4" y="201.8">5</text>
<text x="90.1" y="201.8">4</text>
<text x="144.9" y="201.8">3</text>
<text x="199.6" y="201.8">2</text>
<text x="254.4" y="201.8">1</text>
</g>
<text font-size="1.1" x="207.3" y="199.5">http://www.banana-pi.org</text>
</svg>
